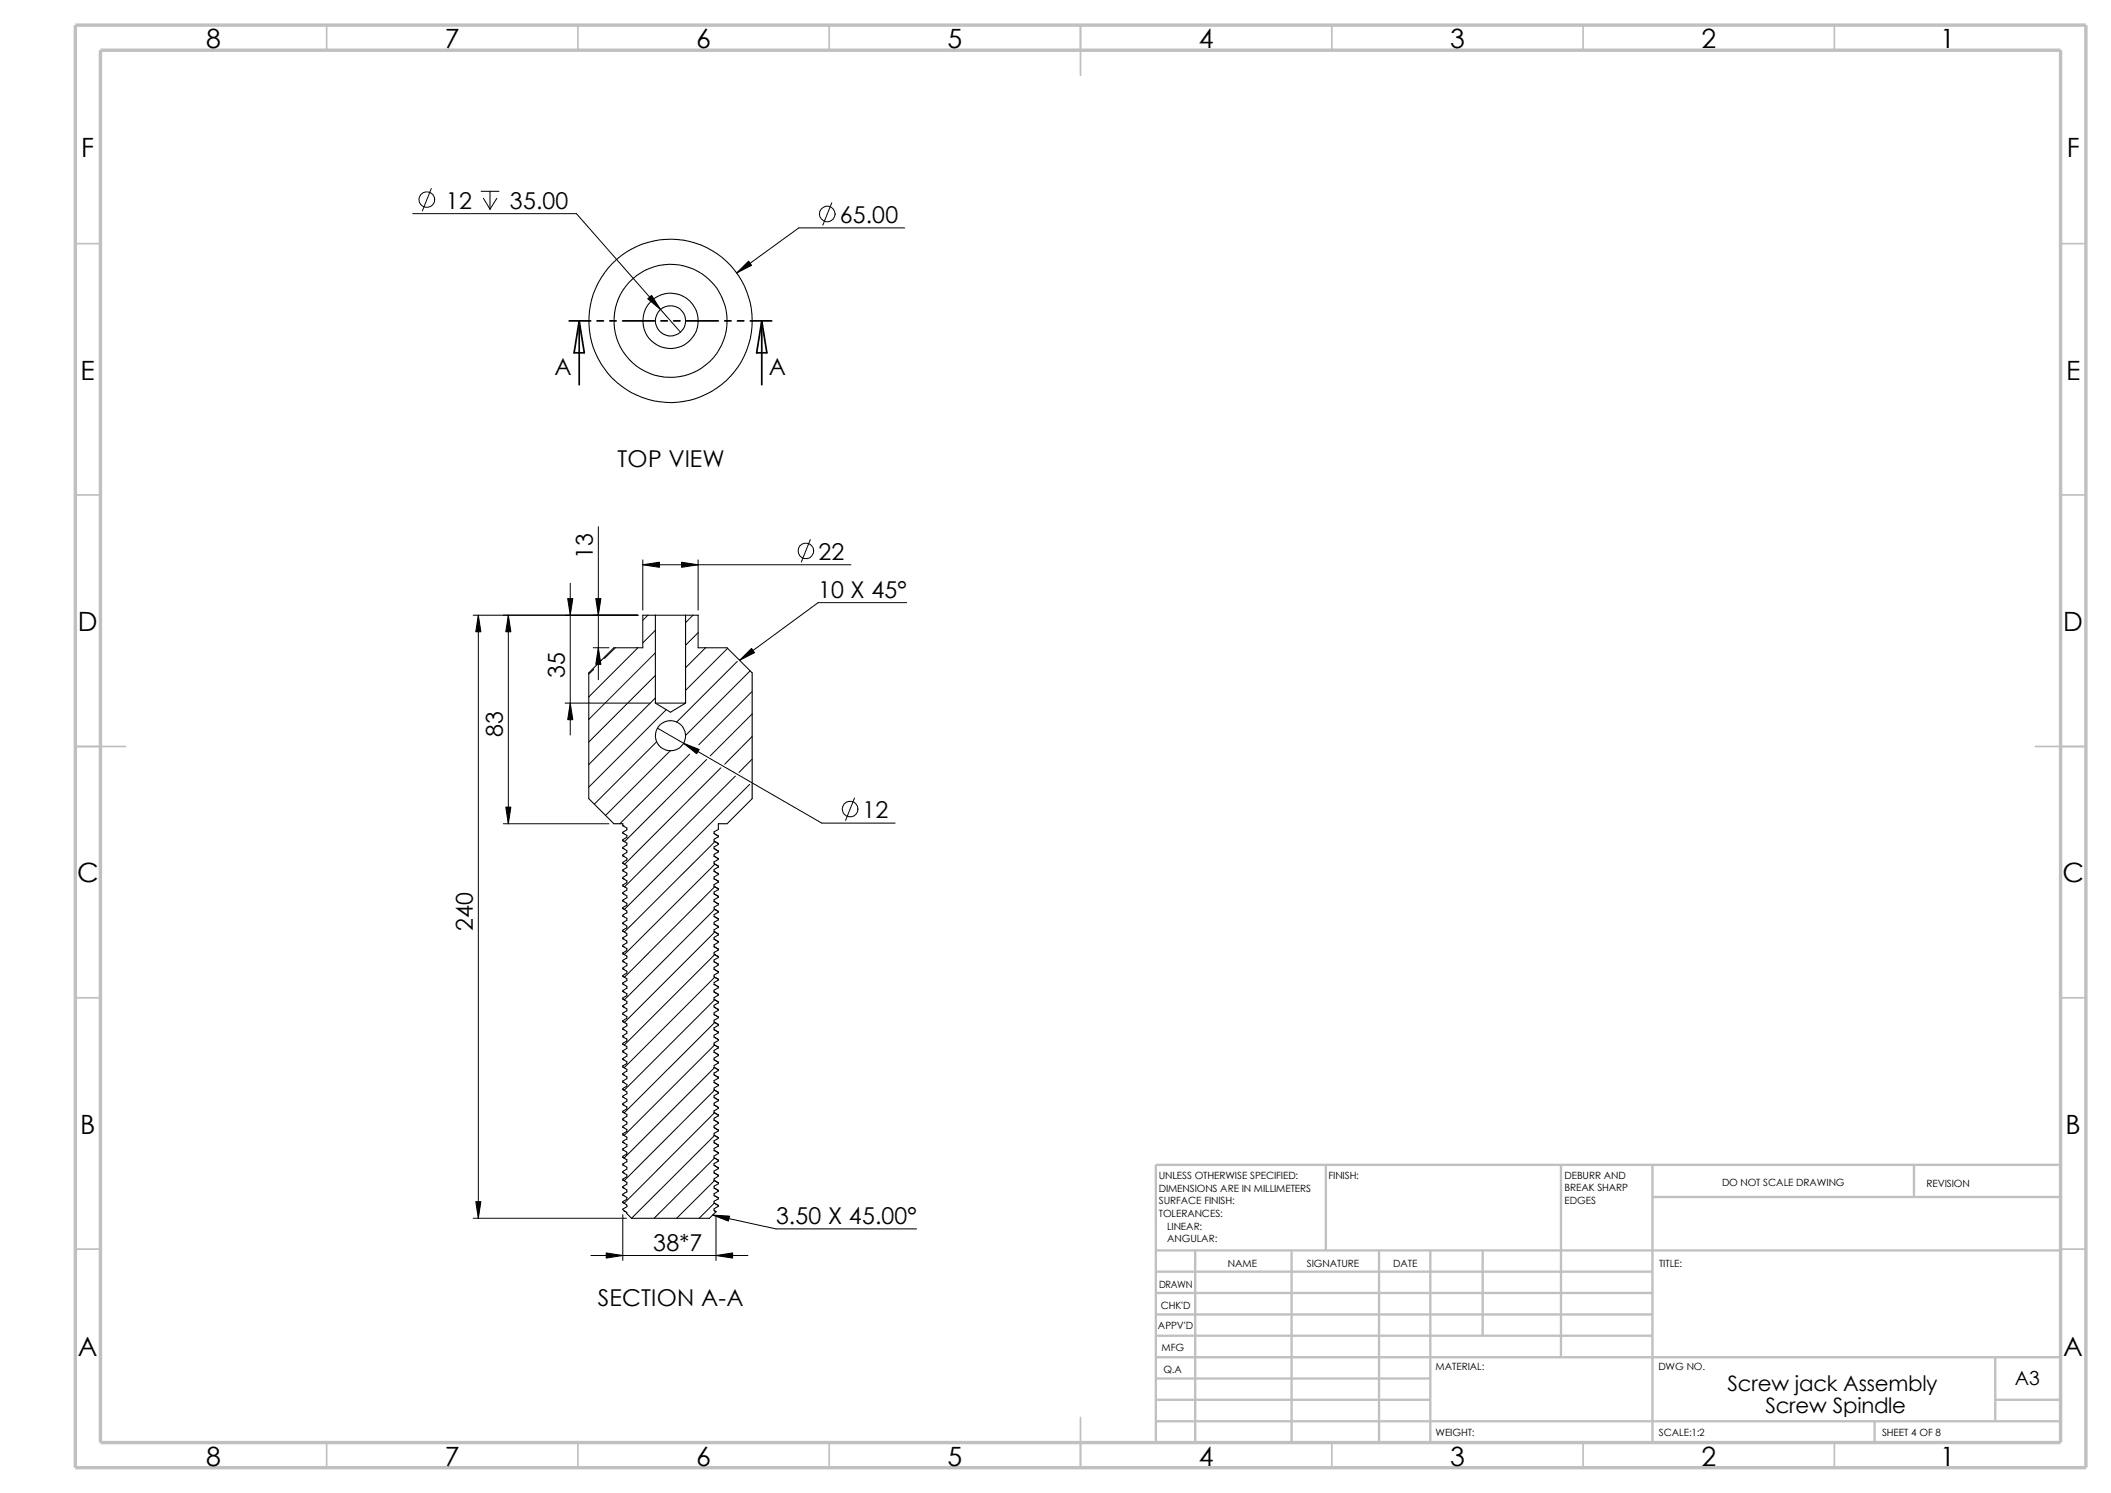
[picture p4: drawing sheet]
<svg xmlns="http://www.w3.org/2000/svg" width="420mm" height="297mm" viewBox="0 0 420 297" stroke-linecap="round" stroke-linejoin="round" font-family="sans-serif">
<g fill="none" stroke="#c0c0c0" stroke-width=".34">
<path d="M65 5v5M115 5v5M165 5v5M215 5v10M265 5v5M315 5v5M365 5v5M15 48.5h5M410 48.5h5M15 98.5h5M410 98.5h5M15 148.5h10"/>
<path d="M405 148.5h10M15 198.5h5M410 198.5h5M15 248.5h5M410 248.5h5M65 287v5M115 287v5M165 287v5M215 282v10M265 287v5M315 287v5M365 287v5"/>
</g>
<g fill="none" stroke="#c0c0c0" stroke-width=".47">
<path d="M263.8 231.7v17.1M310.6 231.7v38.3M328.8 238.1h81.2M328.8 231.7v55.3M380.8 231.7v6.4M410 231.7h-180v55.3M230 253h98.8M230 257.2h98.8M230 248.8h180M237.8 248.8v38.2M257 248.8v38.2M274.4 248.8v38.2"/>
<path d="M284.6 248.8v38.2M295 248.8v16.9M230 278.5h54.6M230 270h180M230 274.2h54.6M230 261.5h98.8M230 265.7h98.8M397 278.5h13M397 270v12.7M230 282.7h180M373 282.7v4.3"/>
</g>
<path d="M15 5h400v287h-400zM20 10h390v277h-390z" fill="none" stroke="#c0c0c0" stroke-width=".68" stroke-linecap="butt"/>
<g fill="none" stroke="#000" stroke-width=".21">
<path d="M130.4 122.4h-2.5v6.5h-5.8l-5 5v25l5 5h1.8v.4M130.4 122.4v17.5M130.4 139.9l3 1.8 3-1.8M130.4 139.9h6M130.4 122.4h6M136.4 122.4h2.5v6.5h5.8l4.9 5v25l-4.9 5h-1.8v1.1l-.8 .5v.3M136.4 122.4v17.5M123.9 179.2l.8 .5v.4l-.8 .5v.2M123.9 177.8l.8 .4v.4l-.8 .5v.1M123.9 176.2l.8 .5v.4l-.8 .4v.3M123.9 174.8l.8 .4v.4l-.8 .5v.1M123.9 173.2l.8 .5v.4l-.8 .4v.3"/>
<path d="M123.9 171.7l.8 .5v.4l-.8 .5v.1M123.9 170.3l.8 .4v.4l-.8 .5v.1M123.9 168.7l.8 .5v.4l-.8 .5v.2M123.9 167.3l.8 .4v.4l-.8 .5v.1M123.9 165.7l.8 .5v.4l-.8 .4v.3M123.9 164.3l.8 .4v.4l-.8 .5v.1M123.9 164.3h.3M123.9 170.3h.3M123.9 171.7l.3 .1M123.9 174.8h.3M123.9 173.2l.3 .1M123.9 176.2l.3 .1"/>
<path d="M123.9 177.8h.3M123.9 179.2l.3 .1M123.9 168.7l.3 .1M123.9 167.3h.3M123.9 165.7l.3 .1M142.1 165.8l.8 .5M142.1 171.8l.8 .5M142.1 173.3l.8 .5M142.1 174.8l.8 .5M142.1 176.3l.8 .5M142.1 177.8l.8 .5M142.1 179.3l.8 .5"/>
<path d="M142.1 170.3l.8 .5M142.1 168.8l.8 .5M142.1 167.3l.8 .5M142.1 173.4l.8 .4M142.9 172.3h.1M142.9 175.3h.1M142.9 178.3h.1M142.9 179.8h.1M142.9 170.8h.1M142.9 169.3h.1M142.9 167.8h.1M142.9 166.3v.2l-.8 .5v.3"/>
<path d="M142.9 167.8v.2l-.8 .4v.4M142.9 169.3v.2l-.8 .5v.3M142.9 170.8v.2l-.8 .4v.4M142.9 172.3v.2l-.8 .5v.4M142.9 173.8v.2l-.8 .5v.3M142.9 175.3v.2l-.8 .5v.4l.8 .4M142.9 176.8v.2l-.8 .5v.3M142.9 178.3v.2l-.8 .5v.3M142.9 179.8v.2l-.8 .5v.3M123.9 198.8l.8 .4v.4l-.8 .5v.1M123.9 197.2l.8 .5v.4l-.8 .4v.3M123.9 195.7l.8 .5v.4l-.8 .5v.1"/>
<path d="M123.9 194.2l.8 .5v.4l-.8 .4v.2M123.9 192.7l.8 .5v.4l-.8 .5v.1M123.9 191.3l.8 .4v.4l-.8 .5v.1M123.9 189.7l.8 .5v.4l-.8 .5v.2M123.9 188.3l.8 .4v.4l-.8 .5v.1M123.9 186.7l.8 .5v.4l-.8 .4v.3M123.9 185.3l.8 .4v.4l-.8 .5v.1M123.9 183.7l.8 .5v.4l-.8 .4v.3M123.9 182.2l.8 .5v.4l-.8 .5v.1M123.9 180.8l.8 .4v.4l-.6 .3-.2 .3M123.9 185.3h.2M123.9 186.7l.3 .1"/>
<path d="M123.9 188.3h.3M123.9 189.7l.3 .1M123.9 191.3h.3M123.9 192.7l.3 .1M123.9 194.2l.3 .1M123.9 195.7l.3 .1M123.9 197.2l.3 .1M123.9 198.8h.3M123.9 183.7l.2 .1M123.9 180.8h.3M123.9 182.2l.3 .1M142.1 186.8l.8 .5"/>
<path d="M142.1 188.3l.8 .5M142.1 189.8l.8 .5M142.1 191.3l.8 .5M142.1 192.8l.8 .5M142.1 194.4l.8 .4M142.1 195.8l.8 .5M142.1 197.3l.8 .5M142.1 198.8l.8 .5M142.1 185.3l.8 .5M142.1 180.8l.8 .5M142.1 182.3l.8 .5M142.1 183.9l.8 .4"/>
<path d="M142.9 188.8h.1M142.9 190.3h.1M142.9 191.8h.1M142.9 193.3h.1M142.9 196.3h.1M142.9 199.3h.1M142.9 185.8h.1M142.9 181.3h.1M142.9 182.8h.1M142.9 181.3v.2l-.8 .4v.4M142.9 182.8v.2l-.8 .5v.4M142.9 184.3v.2l-.8 .5v.3"/>
<path d="M142.9 185.8v.2l-.8 .5v.4l.8 .4M142.9 187.3v.2l-.8 .5v.3M142.9 188.8v.2l-.8 .5v.3M142.9 190.3v.2l-.8 .5v.3M142.9 191.8v.2l-.8 .4v.4M142.9 193.3v.2l-.8 .5v.4M142.9 194.8v.2l-.8 .5v.3M142.9 196.3v.2l-.8 .5v.4l.8 .4M142.9 197.8v.2l-.8 .5v.3M142.9 199.3v.2l-.8 .5v.3M123.9 219.8l.8 .4v.4l-.8 .5v.1M123.9 218.2l.8 .5v.4l-.8 .4v.3"/>
<path d="M123.9 216.7l.8 .5v.4l-.8 .5v.1M123.9 215.3l.8 .4v.4l-.8 .5v.1M123.9 213.7l.8 .5v.4l-.8 .5v.2M123.9 212.3l.8 .4v.4l-.8 .5v.1M123.9 210.7l.8 .5v.4l-.8 .4v.3M123.9 209.3l.8 .4v.4l-.8 .5v.1M123.9 207.7l.8 .5v.4l-.8 .4v.3M123.9 206.2l.8 .5v.4l-.8 .5v.1M123.9 204.8l.8 .4v.4l-.8 .5v.1M123.9 203.2l.8 .5v.4l-.8 .5v.2M123.9 201.8l.8 .4v.4l-.8 .5v.1M123.9 200.2l.8 .5v.4l-.8 .4v.3"/>
<path d="M123.9 200.2l.3 .1M123.9 201.8h.3M123.9 203.2l.3 .1M123.9 204.8h.3M123.9 206.2l.3 .1M123.9 207.7l.3 .1M123.9 209.3h.3M123.9 210.7l.3 .1M123.9 212.3h.3M123.9 213.7l.3 .1M123.9 215.3h.3M123.9 216.7l.3 .1"/>
<path d="M123.9 218.2l.2 .1M123.9 219.8h.3M142.1 200.3l.8 .5M142.1 201.8l.8 .5M142.1 203.3l.8 .5M142.1 204.9l.8 .4M142.1 206.3l.8 .5M142.1 207.8l.8 .5M142.1 209.3l.8 .5M142.1 210.8l.8 .5M142.1 212.3l.8 .5M142.1 213.8l.8 .5"/>
<path d="M142.1 215.3l.8 .5M142.1 216.8l.8 .5M142.1 218.3l.8 .5M142.1 219.8l.8 .5M142.9 214.3h.1M142.9 202.3h.1M142.9 203.8h.1M142.9 205.3h.1M142.9 206.8h.1M142.9 208.3h.1M142.9 209.8h.1M142.9 212.8h.1"/>
<path d="M142.9 215.8h.1M142.9 217.3h.1M142.9 218.8h.1M142.9 200.8v.2l-.8 .5v.3M142.9 202.3v.2l-.8 .4v.4M142.9 203.8v.2l-.8 .5v.4M142.9 205.3v.2l-.8 .5v.3M142.9 206.8v.2l-.8 .5v.4l.8 .4M142.9 208.3v.2l-.8 .5v.3M142.9 209.8v.2l-.8 .5v.3M142.9 211.3v.2l-.8 .5v.3M142.9 212.8v.2l-.8 .4v.4"/>
<path d="M142.9 214.3v.2l-.8 .5v.3M142.9 215.8v.2l-.8 .5v.3M142.9 217.3v.2l-.8 .5v.4l.8 .4M142.9 218.8v.2l-.8 .5v.3M123.9 239.2l.8 .5v.4l-.8 .4 .3 .4M123.9 237.7l.8 .5v.4l-.8 .5v.1M123.9 236.3l.8 .4v.4l-.8 .5v.1M123.9 234.7l.8 .5v.4l-.8 .5v.2M123.9 233.3l.8 .4v.4l-.8 .5v.1M123.9 231.7l.8 .5v.4l-.8 .4v.3M123.9 230.3l.8 .4v.4l-.8 .5v.1M123.9 228.7l.8 .5v.4l-.8 .4v.3"/>
<path d="M123.9 227.2l.8 .5v.4l-.8 .5v.1M123.9 225.8l.8 .4v.4l-.6 .3-.2 .3M123.9 224.2l.8 .5v.4l-.8 .5v.2M123.9 222.8l.8 .4v.4l-.8 .5v.1M123.9 221.2l.8 .5v.4l-.8 .4v.3M123.9 224.2l.3 .1M123.9 222.8h.3M123.9 221.2l.3 .1M123.9 225.8h.3M123.9 227.2l.3 .1M123.9 228.7l.2 .1M123.9 230.3h.3"/>
<path d="M123.9 231.7l.3 .1M123.9 233.3h.3M123.9 234.7l.3 .1M123.9 236.3h.3M123.9 237.7l.3 .1M123.9 239.2l.3 .1M142.1 224.3l.8 .5M142.1 221.3l.8 .5M142.1 222.8l.8 .5M142.1 225.8l.8 .5M142.1 227.3l.8 .5M142.1 228.9l.8 .4"/>
<path d="M142.1 230.3l.8 .5M142.1 231.8l.8 .5M142.1 233.3l.8 .5M142.1 234.8l.8 .5M142.1 236.3l.8 .5M142.1 237.8l.8 .5M142.1 239.4l.8 .4v.2l-.8 .5v.3M142.1 239.4l.8 .4M142.9 224.8h.1M142.9 223.3h.1M142.9 220.3h.1M142.9 226.3h.1"/>
<path d="M142.9 227.8h.1M142.9 230.8h.1M142.9 233.8h.1M142.9 235.3h.1M142.9 236.8h.1M142.9 238.3h.1M142.9 220.3v.2l-.8 .5v.3M142.9 221.8v.2l-.8 .5v.3M142.9 223.3v.2l-.8 .5v.3M142.9 224.8v.2l-.8 .5v.3M142.9 226.3v.2l-.8 .4v.4M142.9 227.8v.2l-.8 .5v.4"/>
<path d="M142.9 229.3v.2l-.8 .5v.3M142.9 230.8v.2l-.8 .5v.4l.8 .4M142.9 232.3v.2l-.8 .5v.3M142.9 233.8v.2l-.8 .5v.3M142.9 235.3v.2l-.8 .5v.3M142.9 236.8v.2l-.8 .4v.4M142.9 238.3v.2l-.8 .5v.4M124.2 240.9l.3 .1M124.2 240.9l.5 .3v.2l.9 1h15.5l1.4-1.4M142.1 240.8l.4 .2M142.5 241h.1"/>
<circle cx="133.4" cy="63.8" r="3"/>
<circle cx="133.4" cy="63.8" r="11.3"/>
<circle cx="133.4" cy="63.8" r="16.2"/>
<circle cx="133.4" cy="63.8" r="5.5"/>
<circle cx="133.4" cy="146.4" r="2.99"/>
</g>
<g fill="none" stroke="#000" stroke-width=".2">
<path d="M85.8 37.5l-1.8 4.5M95.7 38.1h3.6M96.2 39.5l1.3 2.1M97.5 38.1v3.5M98.8 39.5l-1.3 2.1M82.1 42.5h32.6l20.7 23.6M165.5 40.3l-1.8 4.5M180 45.3h-21.1l-12.3 9M113.5 116v30.2M119 104.8v30.4M127.9 111.4v10M127.9 112.4h41.4"/>
<path d="M138.9 111.4v10M161.2 107.4l-1.8 4.4M180.4 119.9h-17.6l-15.6 11.5M94.1 122.4h32.8M95.2 122.4v120M101.1 122.4v41.5M112.4 139.9h17M118 128.9h3.2M118.1 133.2l-1 .9M122.4 128.9l-2.1 2.1M126.9 128.9l-9.8 9.7M128.9 122.4l-1 1"/>
<path d="M130.4 125.4l-2.5 2.5M130.4 129.9l-13.3 13.2M130.4 134.4l-13.3 13.2M130.4 138.9l-13.3 13.2M137.9 122.4l-1.5 1.5M138.9 125.9l-2.5 2.5M140.4 128.9l-4 3.9M144.7 129l-8.3 8.3M146.7 131.6l-12.1 12M149.2 133.5l-12.8 12.8M149.6 137.5l-10.6 10.7M130.6 147.6l-12.4 12.4"/>
<path d="M130.8 144.9l32.7 18.8h14.6M132.5 141.2l-15.4 15.4M133.3 149.4l-12.8 12.8M137.2 150l-13.9 13.9M140.6 151.1l-16.4 16.3M143.4 152.7l-19.2 19.3M146.3 154.4l-22.1 22M149.1 156l-24.9 24.9M149.6 142l-8.3 8.4M149.6 146.5l-5.4 5.5M149.6 151l-2.6 2.7M170 158.7l-1.8 4.5"/>
<path d="M100.2 163.9h21M142.2 176.4l-18 18M142.2 167.4l-18 18M142.2 171.9l-18 18M142.2 180.9l-18 18M142.2 185.4l-18 18M142.2 189.9l-18 18M142.2 194.4l-18 18M142.2 198.9l-18 18M142.2 207.9l-18 18M142.2 212.4l-18 18M142.2 216.9l-18 18"/>
<path d="M142.2 203.4l-18 18M142.1 239.4l-3 3M142.2 221.4l-18 18M142.2 225.9l-16.6 16.5M142.2 230.4l-12.1 12M142.2 234.9l-7.6 7.5M94.1 242.4h30.5M117.6 249.8h31.2M123.9 241.6v9.1M141.8 241.7l12.6 2.8h28M142.5 242.1v8.6"/>
<circle cx="84.9" cy="39.7" r="1.56"/>
<circle cx="164.6" cy="42.6" r="1.55"/>
<circle cx="160.3" cy="109.6" r="1.56"/>
<circle cx="169.1" cy="161" r="1.56"/>
</g>
<g fill="#000" stroke="#000" stroke-width=".2">
<path d="M146.6 54.3l2.3-2.4 .6 .9zM128.9 59.4l.7-.6 1.8 2.8zM127.9 112.4l3.3-.6v1.1zM135.6 111.8l3.3 .6-3.3 .5zM95.2 122.4l.5 3.3h-1zM101.1 122.4l.5 3.3h-1zM113.5 139.9l.5 3.3h-1.1zM112.9 119.1h1.1l-.5 3.3zM118.5 119.1h1l-.5 3.3zM119 128.9l.5 3.3h-1zM147.2 131.4l2.3-2.4 .6 .8zM136 147.9l3.1 1.2-.5 .8z"/>
<path d="M100.6 160.6h1l-.5 3.3zM94.7 239.1h1l-.5 3.3zM120.6 249.3l3.3 .5-3.3 .5zM141.8 241.7l3.4 .2-.3 1zM142.5 249.8l3.3-.5v1z"/>
</g>
<g fill="none" stroke="#000" stroke-width=".34">
<path d="M113.2 63.8h4.3M115.2 63.8l1 6.4h-2zM115.2 63.8v12.7M118.8 63.8h1.3M121.3 63.8h1.3M123.9 63.8h6.3M131.5 63.8h1.3M134 63.8h1.3M136.6 63.8h6.3M144.2 63.8h1.3M146.7 63.8h1.3M149.3 63.8h4.2"/>
<path d="M151.6 63.8v12.7M151.6 63.8l1 6.4h-2.1z"/>
</g>
<g font-size="5.3">
<text x="41" y="9.6">8</text>
<text x="88.5" y="9.6">7</text>
<text x="138.5" y="9.6">6</text>
<text x="188.5" y="9.6">5</text>
<text x="238.5" y="9.6">4</text>
<text x="288.5" y="9.6">3</text>
<text x="338.5" y="9.6">2</text>
<text x="386" y="9.6">1</text>
<text x="16.2" y="31.3">F</text>
<text x="411.2" y="31.3">F</text>
<text x="16" y="75.6">E</text>
<text x="411" y="75.6">E</text>
<text x="15.5" y="125.6">D</text>
<text x="410.5" y="125.6">D</text>
<text x="15.3" y="175.6">C</text>
<text x="410.3" y="175.6">C</text>
<text x="16" y="225.6">B</text>
<text x="411" y="225.6">B</text>
<text x="15.5" y="269.8">A</text>
<text x="410.5" y="269.8">A</text>
<text x="41" y="291.6">8</text>
<text x="88.5" y="291.6">7</text>
<text x="138.5" y="291.6">6</text>
<text x="188.5" y="291.6">5</text>
<text x="238.5" y="291.6">4</text>
<text x="288.5" y="291.6">3</text>
<text x="338.5" y="291.6">2</text>
<text x="386" y="291.6">1</text>
</g>
<g font-size="4.6">
<text x="88.7" y="41.5">12</text>
<text x="101.4" y="41.5">35.00</text>
<text x="167.1" y="44.4">65.00</text>
<text x="110.3" y="74.6">A</text>
<text x="153" y="74.6">A</text>
<text x="122.9" y="92.8">TOP VIEW</text>
<text x="117.9" y="111.3" transform="rotate(-90 117.9 111.3)">13</text>
<text x="162.8" y="111.4">22</text>
<text x="162.8" y="119">10 X 45°</text>
<text x="112.4" y="134.8" transform="rotate(-90 112.4 134.8)">35</text>
<text x="100" y="146.6" transform="rotate(-90 100 146.6)">83</text>
<text x="171.6" y="162.7">12</text>
<text x="94.1" y="185.2" transform="rotate(-90 94.1 185.2)">240</text>
<text x="154.4" y="243.5">3.50 X 45.00°</text>
<text x="130" y="248.8">38*7</text>
<text x="119" y="259.7">SECTION A-A</text>
</g>
<g font-size="4.2">
<text x="343.7" y="276.8">Screw jack Assembly</text>
<text x="351.2" y="281.1">Screw Spindle</text>
</g>
<text font-size="3.9" x="400.9" y="275.5">A3</text>
<g font-size="2">
<text x="230.5" y="234.6">UNLESS OTHERWISE SPECIFIED:</text>
<text x="230.5" y="237.1">DIMENSIONS ARE IN MILLIMETERS</text>
<text x="230.5" y="239.6">SURFACE FINISH:</text>
<text x="264.3" y="234.6">FINISH:</text>
<text x="311.3" y="234.5">DEBURR AND</text>
<text x="311.3" y="237">BREAK SHARP</text>
<text x="311.3" y="239.5">EDGES</text>
<text x="342.6" y="236">DO NOT SCALE DRAWING</text>
<text x="383.3" y="236.2">REVISION</text>
<text x="230.5" y="242.1">TOLERANCES:</text>
<text x="232.2" y="244.6">LINEAR:</text>
<text x="232.2" y="247.1">ANGULAR:</text>
<text x="260" y="252">SIGNATURE</text>
<text x="277.2" y="252">DATE</text>
<text x="330.1" y="252">TITLE:</text>
<text x="230.6" y="256.2">DRAWN</text>
<text x="244.3" y="252.1">NAME</text>
<text x="230.9" y="260.4">CHK'D</text>
<text x="230.4" y="264.5">APPV'D</text>
<text x="231.1" y="268.8">MFG</text>
<text x="231.5" y="273.1">Q.A</text>
<text x="285.6" y="272.5">MATERIAL:</text>
<text x="329.9" y="272.5">DWG NO.</text>
<text x="285.6" y="285.6">WEIGHT:</text>
<text x="330" y="285.6">SCALE:1:2</text>
<text x="374.4" y="285.6">SHEET 4 OF 8</text>
</g>
</svg>
